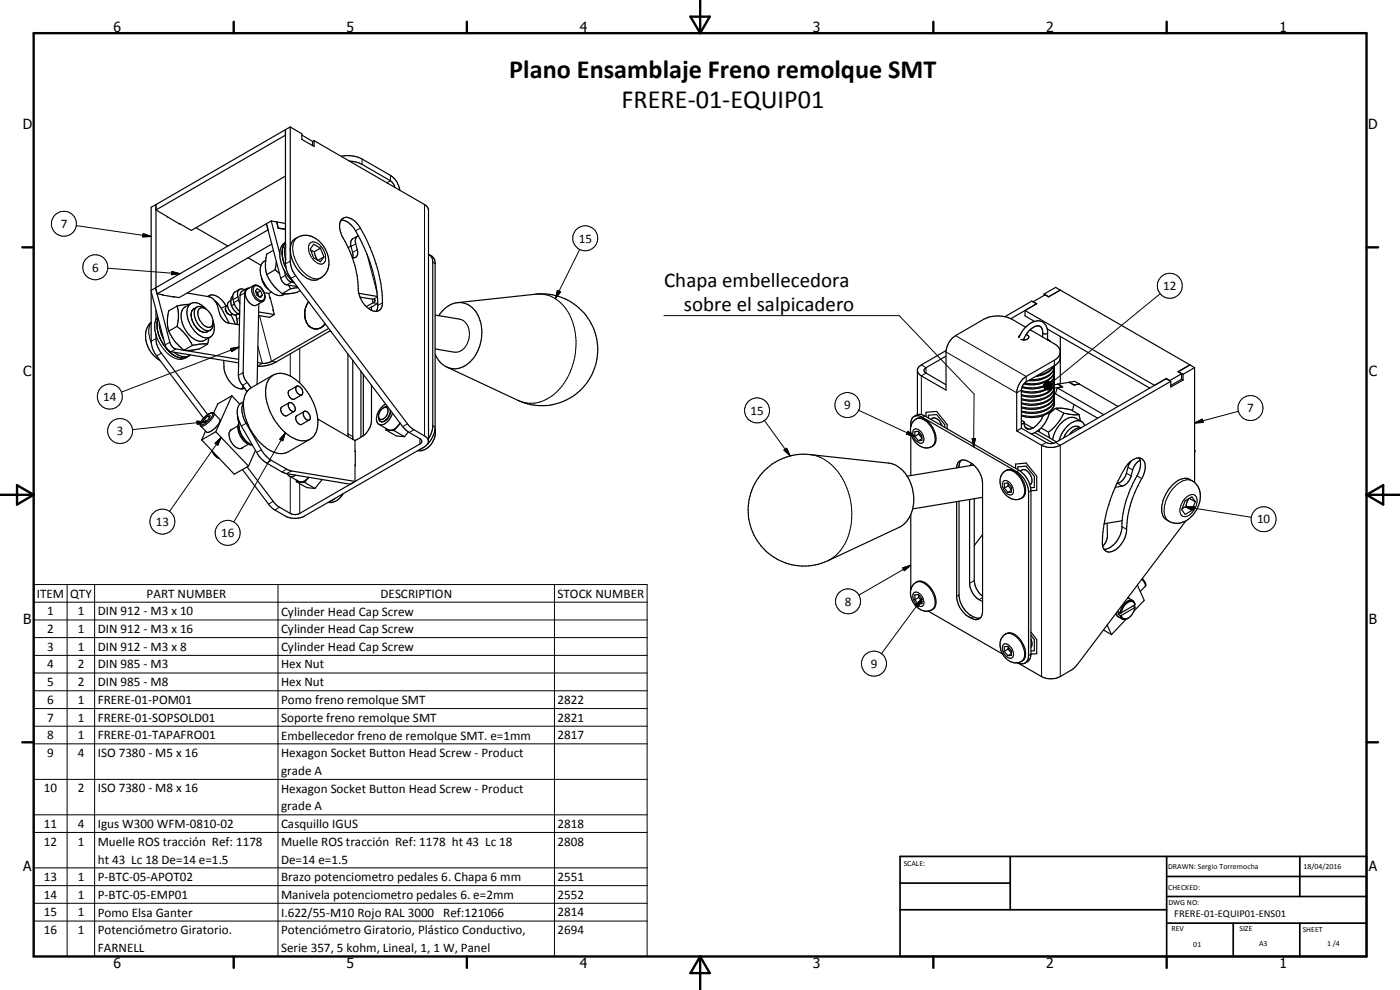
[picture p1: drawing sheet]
<svg xmlns="http://www.w3.org/2000/svg" width="420mm" height="297mm" viewBox="0 0 420 297" stroke-linecap="round" stroke-linejoin="round" font-family="sans-serif">
<g fill="none" stroke="#000" stroke-width=".35">
<path d="M85.7 38.9v34.5M85.7 38.9l-38.9 22.5M87.1 38.1v40.7l.6 2.2 1 1.7 33.9 44.9 .9 .9 3.9 2.3a1.7 1.7 0 0 1 1.2 1.6 1.7 1.7 0 0 1-1.2 1.6l-36.1 20.9a6.2 6.2 0 0 1-5.6 0l-3.5-2.1-1.4-1.2-8-10.7M87.1 38.1l3.5 2v1.7l3.7 2.1v-1.7M87.1 38.1l-1.4 .8M85.7 52.8l-28.3 16.3-3.6-2M85.7 40.6l-38.9 22.4 3.4 2.1M90.6 40.5l3.2 1.9v1.3M94.3 42.2l33.1 19.2 1.1 1.1 .1 69.9M94.3 42.2l-.5 .3M102.4 46.9a9.3 9.3 0 0 1 6.3 .8l8.5 4.9a6.1 6.1 0 0 1 2.8 4.5M104.8 48.3l2.6 .5 1.3 .5 8.5 4.9 .8 .9 .5 1.2"/>
<path d="M46.8 61.4v24.9M46.8 61.4l-1.4 .8v24.9M50.2 65.1l3.7 2M50.2 65v.1M58.8 68.3l9.6 5.5M74.5 77.3l3.8 2.3M79.7 78.1a3.5 3.5 0 0 0-1.4 4.6l1.3 2.9M80 67.1l4.2 16.3a2.86 2.86 0 0 0 1.9 2.1l3.1 .5M80 67.1l.5 1.9-33.4 19.2M80 67.1l-33.3 19.3M81.4 66.3l1.6 .3M81.4 66.3l2.6 9.8"/>
<path d="M81.4 66.3l-1.4 .8M81.6 73.2l-27.8 16.1-1.8-.2M82.1 75.1l-2.1 1.1a12.3 12.3 0 0 0 0 5.8v.4M83 78.4l-.4 2.5M83 66.6l.5 1.9 2.2 .3M83.1 66.6l2.6 .5M83.1 66.6l.4 1.8M83.1 66.6h-.1M83.5 68.4l2.2 .3M83.5 68.4v.1M85.7 77.9a8 8 0 0 0 1.6 5.6l33.6 44.5 1.6 1.5 3.5 2.1a.86 .86 0 0 1 .6 .8 .86 .86 0 0 1-.6 .8l-36.1 20.9a3.1 3.1 0 0 1-2.8 0l-4.2-2.6-8.7-11.4M85.7 72.8a6.6 6.6 0 0 0-.2 7l.3 .5"/>
<path d="M85.7 72.7a4.1 4.1 0 0 0-1.6 4.9 12.6 12.6 0 0 0 4.1 7.1M85.8 73.4a6.3 6.3 0 0 0 0 4.5M87.1 74.6a4.3 4.3 0 0 1 5.4-3.9 8.3 8.3 0 0 1 5.7 10.5 4.2 4.2 0 0 1-6.3 2.1 11.1 11.1 0 0 1-4.8-8.2M93.2 75.1l1.1 .4M94.3 75.5l.3 1.1 .7 1.4M96.2 74.5l-2.1-1.2-1 1.4 1 2.7 2.1 1.1 1-1.4M96.2 74.5l1 2.6M96.2 74.5l-1.9 1M97.2 77.1l-1.7 1M102.4 66a5.2 5.2 0 0 1 4.3 3.3 45.8 45.8 0 0 1 6.6 23.2l-.4 .9M102.8 65.5a3.8 3.8 0 0 1 4.7 2 45.9 45.9 0 0 1 7.2 24.2 2.21 2.21 0 0 1-1.5 1.7 2.21 2.21 0 0 1-2.3-.6 8.7 8.7 0 0 1-3.5-8.1 35.3 35.3 0 0 0-4.9-14.3 4.2 4.2 0 0 1 .3-4.9zM105.3 73.8l-.8 .5"/>
<path d="M107.3 70.9l-1.5 .8a2.02 2.02 0 0 0-.4 2.3l.5 2.5v.8M107.6 70.7a1.66 1.66 0 0 0-.8 2.5l.4 1.7a1.57 1.57 0 0 1-1.3 2.4h-.2M128.6 76.3l.3 .2M128.9 76.5l.7 .8 .3 1.1v49.7l-.5 1.8-.8 1.7M128.9 76.5l1.1 .7 .6 1.5v49.9a8.2 8.2 0 0 1-2.3 4.7M45.4 87.6v14.8a7.2 7.2 0 0 0 1.6 4.4l14.1 18.7M45.4 96.6a6.9 6.9 0 0 0-.2 8.9l1.2 1.5 1.6 1.2M46.7 86.4l-1.4 .8 4.3 16.3a2.74 2.74 0 0 0 1.7 2l20.3 3.4M46.7 86.4l4.3 16.3a2.92 2.92 0 0 0 1.7 2l19 3.1M46.7 86.4l.4 1.8M46.8 95.9l-.4 1.3v1.5l.4 1.6M46.8 93v2.9"/>
<path d="M47.1 88.2l1.7 .2M47.4 95.5a10.6 10.6 0 0 0 6.4 11.8l1.3 .1 1.1-.3M47.8 96.9a11.2 11.2 0 0 0 1.3 5M48.8 88.4l3.4 .6M48.8 88.4v.1M50.6 99.4l1.9 3.1 2.7 2.6M53.2 91.8l-2.6 1.5a11.3 11.3 0 0 0 0 6.1M53.2 91.8a11.3 11.3 0 0 1 0 6.1M53.2 97.9l2.9 3 1.6 2.7M53.2 97.9l-2.6 1.5M56.2 87.9l6.5 1.1a4 4 0 0 1 2.7 3.1l.5 1.8a4.4 4.4 0 0 0 2.7 3l3.3 .4M56.9 91.3l-3.7 .5"/>
<path d="M57.3 91.1l-1.8 1a3.9 3.9 0 0 0-.8 4.8 7.8 7.8 0 0 0 5.3 5.5l1-.1 2.1-1.2M57.3 91.1a3.9 3.9 0 0 1 4.6 1.7M57.3 91.1a4.8 4.8 0 0 0-.4 5.9 6.2 6.2 0 0 0 5.6 4.3l.6-.2M58.8 92.4a2.34 2.34 0 0 1 3.2 .4 5 5 0 0 1 1.8 5.2 1.63 1.63 0 0 1-2.7 .8 5.8 5.8 0 0 1-2.6-5.9zM59.1 92.1l-.9 .5a3.2 3.2 0 0 0-.2 4.2 4 4 0 0 0 4 2.9l1.1-.6M61.7 92.6a1.38 1.38 0 0 0-2.3 .8 4.5 4.5 0 0 0 3.4 4.8l.7-.3 .4-.8M62.3 88.9a3.2 3.2 0 0 1 4.2 1.1l1.4 1.9M63.9 96.3a4.1 4.1 0 0 1-.8 4.8M64.4 90.2a10.5 10.5 0 0 1 3.2 4.5l1.1 2.2M67.6 92.5a1.56 1.56 0 0 0 2.2 1.7M67.6 92.5v.3M67.7 92.8l.8 1.4"/>
<path d="M68.3 91.7l-.5 .2-.2 .6M69.3 90.1a1.94 1.94 0 0 0-.3 3.3 1.72 1.72 0 0 0 2.5 .8M69.3 94.5l1.3 2.8M69.5 91.7l.8 1.4 1.1 1M69.8 88.9a2.15 2.15 0 0 0-.4 2.5l.1 .3M70.3 91.2l-.8 .5M70.8 94.5l.3 1.3 .1 1.6M71.4 94.1l.1 .1M71.5 94.2h.4M71.9 86.8l-1.4 .8a1.94 1.94 0 0 0-.5 2.3 5.5 5.5 0 0 0 2 3.5M72 93.9l-.6 .2M73.6 86.9l-.9-.2a1.38 1.38 0 0 0-1.4 2l.7 2.3"/>
<path d="M74 86.9l2.1-1.2a2.71 2.71 0 0 1 3.2 2.2 1.99 1.99 0 0 1-.4 2.6l-1.9 1.1a2.93 2.93 0 0 1-3.3-2.7v-1.3zM74.1 86.6l-1.6 .9-.5 1.2-.5 23.9a7.3 7.3 0 0 0 2.1 4.2l.5 .8M74.8 86.4a1.29 1.29 0 0 0-1.4 1.5l-.4 23.9a6.6 6.6 0 0 0 2 4.2l.3 .4M76.7 87.5l.6 .3M77.3 87.8l.5 1.2M77.6 93.6l4.7 .8M77.7 91.1l-.5 24.2M78.2 87.2l-1-.6-.5 .7 .5 1.3 1 .7 .5-.7M78.2 87.2l.5 1.4M78.2 87.2l-.9 .6M78.5 83.2a5.3 5.3 0 0 0 2 3.5M78.7 88.6l-.8 .5"/>
<path d="M79.2 84.8l1.3 1.9M79.3 87.8l1.4 .3M80 82.4l1 1.7a14.1 14.1 0 0 0 3.7 4M80.5 86.7a3.9 3.9 0 0 0 5 1.5M80.7 88.1l.4 1.3M81 89.3l1 3.8M81.4 87.6l-.7 .5M82.1 93l.2 1.4M82.3 94.4l-1.4 .8-3.3-.5M82.6 80.9l1.3 1.2M82.6 80.9l-2.6 1.5M85.2 81l.5 1.6a2.8 2.8 0 0 0 2.6 2.2"/>
<path d="M86.6 85.6l.6 1.1M87.2 86.7l-2.5 1.4M89.4 86.3l-2.2 .4M90.1 87.2l-.9 .5-1.5 .3-3 .1M92.6 90.5a5.9 5.9 0 0 0 .4 7.6 3.1 3.1 0 0 0 4.6-.9M98.6 98.6l-17.4 10-1.9 .5-2-.3M98.8 99.4l.6 .1M99.1 99.2l-16.6 9.6-2.7 .9-2.5 .2M107.7 88l5.5 .9M108 89.2l4 .6a.45 .45 0 0 1 .6 .4 .45 .45 0 0 1-.4 .5l-2.3 1.3M111.5 92.1v1M113.4 91l-2.8 1.6"/>
<path d="M130.6 94.5l7.4 1.3M131.6 94.7a7.1 7.1 0 0 1 8-3.6 8.3 8.3 0 0 1 5 7.9 11.8 11.8 0 0 1-5.6 11.1 6.1 6.1 0 0 1-8.4-3.8M137.3 90.8l23.5-2.5a16.8 16.8 0 0 1 18.3 19.4 16.8 16.8 0 0 1-23.6 12.4l-21.4-10M301.6 95l8.1-4.7 1.4 .9-7.8 4.4M307.6 93.2l38.9 22.4 3.5-2M307.6 93.2v1.6l2.9 1.6M307.8 98.2l-4.1-2.4a9.6 9.6 0 0 0-8.5 0l-8.4 4.9a6.6 6.6 0 0 0-2.9 4.5M309.1 99a2.53 2.53 0 0 1 3.3-.9l.4 .8 .1 2.2M309.1 99l-1.2 1.5-.8 1.5M309.1 98.9l7.3 4.3a2.58 2.58 0 0 1 1.8 2.4 2.58 2.58 0 0 1-1.8 2.5l-8.4 4.8a6.6 6.6 0 0 0-2.9 4.6v11.8M310.1 90.5v.1M310.1 90.5l1 .6-3.5 2.1"/>
<path d="M313.3 88.2l3.5-2 40.3 23.3M313.3 88.2l1.4 .8 3.5-2-3.5 2.1-1.1-.6-3.5 2M313.3 88.2v.4M314.3 98.7l30.8 17.8M46.8 100.3l.1 2.2a7.3 7.3 0 0 0 1.5 3.5l13.9 18.4M52.2 105.7a4.2 4.2 0 0 0 4.6 1M55.2 105.1h.2M56.2 107.1l-.7 .4M56.9 106.7l-.7 .4M57.2 106.5l-.4 .2M57.7 103.6l-2.5 1.5M62.3 103.3l-1.6-.1-3 .4"/>
<path d="M62.3 103.3l-2.5 1.4-4.1 .5M62.6 101.4l-.3 1.9M67.1 108.1l.1 1.8a7.4 7.4 0 0 0 4.9 6.8l1.3-.2M69.6 118.7l-4.2 2.5-1.3 2.8M69.6 118.7l-4.8 10.8M69.6 118.7l2.4 2.5M73 115.8l-.4 .9M75.3 116.4a6.7 6.7 0 0 0-2 7.3 17.1 17.1 0 0 0 8.6 11.9 5.1 5.1 0 0 0 4.5 0l6.7-3.9M81 113.4a4.8 4.8 0 0 1 6.3-.5 17 17 0 0 1 8 15.2 4.4 4.4 0 0 1-6.6 3.7 16.9 16.9 0 0 1-9-14.7 6.4 6.4 0 0 1 1.3-3.7zM82 112.5l-6.7 3.9M89.1 115.9a1.79 1.79 0 0 1 1.5 2.6M89.1 115.9a1.76 1.76 0 0 0 1.5 2.6"/>
<path d="M89.1 115.9l-2.3 1.3a1.67 1.67 0 0 0 1.5 2.6l2.3-1.3M104.4 106.2l.2 24.9M105.9 108.1v23.8M108.3 111.4v19.8M109 112.3v18.4M111.5 115.6v10.5a6.3 6.3 0 0 1-2.8 4.9l-2.3 1.1M130.6 104.7l5.7 1M283.9 105.2l-7.4 4.3-1 .9-.2 .6v13.5M283.9 106.8l-6 3.5a.84 .84 0 0 0-.6 .8 .84 .84 0 0 0 .6 .8l6 3.5M283.9 105.2v11.9l-7.7-4.5-.7-.8-.2-.5M306.1 100.6l-.3 .7a7.6 7.6 0 0 1 5.6-5 2.95 2.95 0 0 1 3 3.1v2.5M306.4 101.8l1.4 .1"/>
<path d="M307.2 101.9h.6M308 100.4a.72 .72 0 0 1 .7 .5 .72 .72 0 0 1-.4 .9l-.5 .1M314.4 101.9h.1M314.4 101.9h-.1M314.4 101.8l.9 .7M316.2 109.9a6.7 6.7 0 0 1-5.4 3M316.4 115.4l1-.1 1.4 .8-2.4 .4M316.4 111.7a6.2 6.2 0 0 1-5.8 3.7l-3.3-.2M316.4 112.9a6.2 6.2 0 0 1-6.3 3.8l-3.4-.5M316.4 110.5v1.2M316.4 111.7v1.2M316.4 112.9a4.5 4.5 0 0 1-4.2 4.7 9.8 9.8 0 0 1-4.4 .1l-1.3-.3"/>
<path d="M316.4 114.1v1.3M316.4 115.4a3.9 3.9 0 0 1-2.3 3.9 10.4 10.4 0 0 1-7.6 .6M316.4 116.6a4.5 4.5 0 0 1-4.2 4.7l-3.1 .3-2.6-.5M316.4 117.8a4.4 4.4 0 0 1-3.8 4.6l-.4 .1a9 9 0 0 1-4.8 .1l-.9-.3M316.4 119a3.9 3.9 0 0 1-2.3 4 10.4 10.4 0 0 1-6.3 .9l-1.3-.3M316.4 110.5a6.3 6.3 0 0 1-5.9 3.7h-1.8M316.4 115.4l-.3 .7a4.2 4.2 0 0 1-2 2 9.9 9.9 0 0 1-7.6 .6M316.4 109.7l-8.4 4.9a3.2 3.2 0 0 0-1.5 2.5v11.4M316.4 109.7v.8M317.3 116.3l-.5 1.9 12.6 7.3M317.3 116.3l13.9 8.1M317.5 115.2l1.4 .9-1.6 .2"/>
<path d="M317.5 115.2v.1M318.2 100.9v14.2M318.2 107.2a3.1 3.1 0 0 1-1.8 2.5M320.9 114.7l1.4 .8 1.6-.3-1.6 .3-1.5-.8-3.3 .5M320.9 114.7l1.6-.3 13 7.6M320.9 114.7h.1M350 113.6l1.1 .6M350 113.6v.1M351.1 114.2v.1M351.4 114.4l-1.4-.8-33.8 19.4-2-.1-7.7-4.4M351.4 114.4l-33.2 19.2a6.4 6.4 0 0 1-5.6 0l-7.5-4.3M353.6 111.5l1.4 .8"/>
<path d="M354.6 113.8l.4 .2M354.6 113.8l-3.2 1.9M354.6 112.1v1.7M354.6 112.1l-3.5 2.1M355 112.3v1.7M355 114l-3.6 2.1v-1.7M357.1 109.5l-3.5 2 1 .6M357.1 109.5l1.4 .8M358.5 110.3v34.5M358.5 110.3l-3.5 2M60.5 132l9.8 10.3 4.3-2.4M60.9 125.6l1.9-1.5a1.25 1.25 0 0 1 1.4-.1l1.8 2a5.2 5.2 0 0 1-3.9 3.7l-1.9-1.9a1.86 1.86 0 0 1 .7-2.2z"/>
<path d="M61.3 125.8l.6 .6M61.7 129.3l-1.2 2.7M62.4 124.8h.7l-.4 .8-1.1 1-.7 .1 .4-.9M62.4 124.8l-1.1 1M62.4 124.8l.5 .5M63.6 135.3l1.7 2M63.8 135.6a3.9 3.9 0 0 0 2.1 2M64.8 129.5l-4.3 2.5M64.8 129.5l9.8 10.4M65.4 137.3l.1 .2M69.2 129.1a4.1 4.1 0 0 0 2.6 5.5l1-.3M69.6 128.8l-.4 .3"/>
<path d="M71.3 124.8l.4 2M71.4 127.8l-2.2 1.3M71.7 127.7a7.4 7.4 0 0 0 3 5.3M71.7 126.8a6.5 6.5 0 0 0 3 6.3M71.7 126.9a5.3 5.3 0 0 0 3.8 6.6M71.8 126.5l-.1 .3M73.1 120.8a6.7 6.7 0 0 0 .8 6.2l5.5 9.4 2 1.7 5 2.9 1 .3 19.1 3.1M73.1 120.5a3.5 3.5 0 0 0-1.7 4.6l1 2.7 5.6 9.4 1.6 1.5 5 2.9 1.4 .5 19.1 3.2 1.4-.9M74.6 133.3l-2.2 1.2M74.7 133l1.1 .6M76.7 135.2l-2.1 4.7M86.8 120.8h.1a1.77 1.77 0 0 1 1.4 2.6"/>
<path d="M86.8 120.8a1.77 1.77 0 0 0 1.4 2.7l.1-.1M86.8 120.8l-2.3 1.3a1.75 1.75 0 0 0 1.6 2.7l2.2-1.4M91.3 123.4a1.7 1.7 0 0 1 1.5 2.6M91.3 123.4a1.71 1.71 0 0 0 1.5 2.6M91.3 123.4l-2.2 1.4a1.71 1.71 0 0 0 1.4 2.5l2.3-1.3M95.4 125.7l11.1 6.5 .1 3.3M106.5 135.4l.1 4.2M106.5 139.6h.1M106.6 139.6l-.1 4.8M113.6 125.1a.85 .85 0 0 0 1.4 .6 2.39 2.39 0 0 0 1.1-3.4 1.76 1.76 0 0 0-2 1.1 2.24 2.24 0 0 0 0 3M113.7 127.3l3.3 1.8M114.1 126.4l.3 .1"/>
<path d="M115.8 121.3a4.5 4.5 0 0 0-2.4 5.8 2.23 2.23 0 0 0 3.1-.9l1.3-2.3M115.8 129l3.1 1.8 2.5 .2M115.8 128.5v.5M115.8 129l1.2 .1M116.4 122l-1.4 .4M117 129.1l1.3 .1M117 124a3.5 3.5 0 0 1-2.5 2.5M117.1 123.1l.1 .7M117.1 123.7a2.89 2.89 0 0 1-2.8 2.8l-.2-.1M117.3 123.1l-.1 .3M118.3 129.2l3.1 1.8M119.5 127.7a3.3 3.3 0 0 1-2.5 1.4"/>
<path d="M119.5 127.7l-1.2 1.5M120 126.9l-.5 .8M120.1 127l-.6 .7M122.5 129.6l-1.1 1.4M130.5 128.8v2.3l-.8 1.8-.9 1.1a4.2 4.2 0 0 1-3.4 1.3M273.3 128.1a2.65 2.65 0 0 1 1.5-3.3h.9l.8 .2 28.6 16.5a7.9 7.9 0 0 1 3.6 6.2v48.9a2.15 2.15 0 0 1-.9 2.2 2.15 2.15 0 0 1-2.4 .1l7.2 4.1a6.2 6.2 0 0 0 5.6 0l3.6-2.1 1.5-1.5 32.6-43.1M273.3 129.8v12.9M274.1 126.4a2.8 2.8 0 0 1 4.6 .3 5.9 5.9 0 0 1 1.7 6.7 3.8 3.8 0 0 1-5.9-1.1 4.6 4.6 0 0 1-.4-5.9zM274.4 125a2.63 2.63 0 0 1 3.2-.2l28.2 16.3a7.6 7.6 0 0 1 3.3 4.3M274.6 130.9v-1.4l1-.1 1.1 1.3v1.4l-1.1 .1M274.6 130.9l1 1.3M275.7 130.3l1 1.2"/>
<path d="M275.7 130.3l-1.1 .6M275.7 129.6v.7M276.7 131.6l-1.1 .6M277.9 125v-1.3l3.2-.3 3.2 4v1.3M278.6 125.4v-.8l2.5-.2 2.4 3v.9M279.3 125.8a2.11 2.11 0 0 1 3.1 1.3l.3 .7M288.5 138.1a6 6 0 0 1 5.2 3.2l.9 1.9 .3 1.8v38.4l-.2 1.1-.5 .9M288.5 138.1l-.5 .8-.2 1.4M288.5 138.1a2.12 2.12 0 0 0-1.4 2.3M291.6 139.1l-.4 .6M292.2 139.5l-20 3.4M306.5 128.5l-1.4 .8"/>
<path d="M306.5 126.3l.6 .1 .3 .3M307.4 127l2.5 1.4M307.4 126.7l-.2 .3-.7 .2M307.4 126.7l.3 1.5M307.7 128.1l1.1 .7M310.5 129.8l5.6 3.2M311.4 129.3l5.7 3.3M312 128.8l-.1 .8M312.5 128.4l2.2 1.3M313.1 124.6l-.7 1.5-1.3 1.5a2.78 2.78 0 0 1-3.1 1l-.3-.4M314.7 129.7l.2 1.7M315 123.6a8.7 8.7 0 0 1-5.5 6.6"/>
<path d="M316.4 120.3a4.5 4.5 0 0 1-4.2 4.7l-1.4 .2a9.3 9.3 0 0 1-4.3-.4M316.8 122.6l-2 1.6M316.8 122.6l1.8-.1 2.7 .4 2.5 1.5M316.8 122.6l2.4 1.4M319.2 124l3 .5 1.6-.1M319.2 124l-1.6 2.7-1.1 1.4-1.8 1.6M322.3 121.4l-.5 1.8M323.8 124.4l.4 1.8M324.3 128.4a3.6 3.6 0 0 0-3.3 1.9M324.3 128.4a2.73 2.73 0 0 0-3.9 1l-1.2 2M324.6 126.5l-1.7-1a3.5 3.5 0 0 0-4.1 1.2 9 9 0 0 0-2.9 5.2M325.6 127.7a2.42 2.42 0 0 0-3.9-.9 9.1 9.1 0 0 0-3.9 5.4"/>
<path d="M338.4 139.3a3.5 3.5 0 0 1 4.4-1.5 3.3 3.3 0 0 1 .7 3.8l-.4 1a35.2 35.2 0 0 0-5.2 17.7 6.7 6.7 0 0 1-5.1 5.4 2.31 2.31 0 0 1-2-2.7 46.1 46.1 0 0 1 7.6-23.7zM339.5 138.3l-.8 1.2-.6 2.5a4.2 4.2 0 0 1-2.9 3.1M341.8 137.4l.4 .7M342.2 138.1a4.6 4.6 0 0 0-2.3 2.9l-.4 1.8a4.2 4.2 0 0 1-2.7 3l-2.1 .4M342.2 138.1a7.1 7.1 0 0 1-1.5 5.7 32.9 32.9 0 0 0-4.2 15.6 6.5 6.5 0 0 1-5.2 5.4M358.5 135.3h.1M358.5 135.2l.1 .1M358.6 135.3l-.1 .5M86.3 142.2a1.5 1.5 0 0 0 2.4 .4M86.8 142.8l3.4 1.9M88.9 144.5l3.2 1.8 2.4 .3M88.9 144.1v.4"/>
<path d="M88.9 144.5l1.3 .2M90.2 144.7a3.4 3.4 0 0 0 2.5-1.5l-1.3 1.5M90.2 144.7h1.2M91.4 144.7l3.1 1.9M96.7 143.9l-2.2 2.7M102.9 148.2a4.6 4.6 0 0 1-4.4 2.5M229.4 141.2a16.8 16.8 0 0 1 13.7-4.8l23.5 2.5a9.1 9.1 0 0 1 7.1 7.2 10.5 10.5 0 0 1-3.4 11.9l-21.9 10.3a16.8 16.8 0 0 1-20.9-5.6 16.8 16.8 0 0 1 1.9-21.5zM273.3 154.4v22.5M287.1 150.5v28.8a7.6 7.6 0 0 0 6 6.6l1.1-.5M287.8 150.4v28.5a7.2 7.2 0 0 0 6.1 6.6l.3-.1M291 149.9v25.1a6.2 6.2 0 0 0 3.9 5.5M292.4 149.6v24.6a6.2 6.2 0 0 0 2.5 4.7"/>
<path d="M294.9 149.2l-21 3.5M301 141.9a2.66 2.66 0 0 1 4.2 0 7.8 7.8 0 0 1 2.5 4.3 3 3 0 0 1-1.4 3.4 3 3 0 0 1-3.6-.5 5.3 5.3 0 0 1-1.7-7.2zM301.4 146.4v-1.4l1.1-.1 1.1 1.3v1.5h-1.1M301.4 146.4l1.1 1.3M302.5 145.8l1.1 1.2M302.5 145.8l-1.1 .6M302.6 145.1l-.1 .7M303.6 147.2l-1.1 .5M304.8 140.5v-1.3l3.2-.3 3.1 4v4.2l-1.7 .2M305.5 140.9v-.8l2.5-.2 2.4 3.1v3.3h-1.1M306.1 141.4a2.09 2.09 0 0 1 3.2 1.2 1.89 1.89 0 0 1-.2 2.8M309.1 145.4l.3 1.8v49.1"/>
<path d="M332.3 157v3.7a4.7 4.7 0 0 1-1.4 3.3M336.8 156.3l-5.4 .8M351.6 145.8a4.9 4.9 0 0 1 5.5-2 5.7 5.7 0 0 1 2.6 7.8 7.4 7.4 0 0 1-6.7 5.4 4.9 4.9 0 0 1-4.1-2.6 9.7 9.7 0 0 1 2.7-8.6zM355.9 152.1l1.8 1.1M355.9 152.1l-1.1 .4M356.8 149.6l-.6 1.1-.3 1.4M356.9 149.5l1.8 1M358.7 150.5l-1-1.4-2 1.1-1 2.7 1 1.4 2-1.1M358.7 150.5l-1 2.7M274.1 175.4a2.78 2.78 0 0 1 4.6 .3 5.9 5.9 0 0 1 1.7 6.7 4.1 4.1 0 0 1-6.5-2 4.6 4.6 0 0 1 .2-5zM274.6 179.9v-1.4l1-.1 1.1 1.3v1.4l-1.1 .1M274.6 179.9l1 1.3"/>
<path d="M275.7 179.3l1 1.2M275.7 179.3l-1.1 .6M275.7 178.6v.7M294.9 160.4l-2.5 3.3M338.4 179.4l.5 .2M338.5 179.4l1.5 .8M341.3 175.5l2.1 4.6-3.1 3.2M342.8 173.6l.9 1.2 .2 .8-1.7 1.9M276.7 180.6l-1.1 .6M278.5 183.3l22.4 13M301.3 190.5a2.78 2.78 0 0 1 4.2 .7 5.8 5.8 0 0 1 1.8 6.7 3.8 3.8 0 0 1-5.8-.8 4.9 4.9 0 0 1-.2-6.6zM301.4 195.4v-1.4l1.1-.1 1.1 1.3v1.4l-1.1 .1"/>
<path d="M301.4 195.4l1.1 1.3M302.5 194.8l1.1 1.2M302.5 194.8l-1.1 .6M302.6 194.1l-.1 .7M303.6 196.1l-1.1 .6M309.4 190.6l1 1.3v3.3l-1 .1M309.4 189.7l1.7 2.2v4.2l-1.7 .2M309.4 191.8l.3 .9v.9l-.3 .6M309.4 196.3l-.2 1.1-.4 .8-1.2 .7M331.2 189l2.4 1.4M332.3 187.5l1.3 2.9M334.9 184l.5 .9"/>
<path d="M335.4 184.9l.3 .2M335.4 184.9l1.4 .8M335.6 184.4l.6 .3M336.2 183.9h.3M336.2 183.9l-.6-.3v.8M336.2 184.7h.3M336.2 184.7a1.38 1.38 0 0 0 .9 1.2 1.38 1.38 0 0 0 1.5-.4M336.5 183.9l-.9 .5M336.5 184.7l.5 .8 1 .2M338 185.7l-4.4 4.7M338.6 185.5l-.6 .2M340.1 181.8l.5 .5"/>
<path d="M340.6 181.5a1.37 1.37 0 0 0-.8-1.4 1.37 1.37 0 0 0-1.6 .4 5.1 5.1 0 0 0-2 3.4M340.6 181.5l-4.1 2.4M340.6 182.3l-4.1 2.4M340.6 182.3a4.7 4.7 0 0 1-2 3.2M340.6 181.5a1.41 1.41 0 0 0-1.2-1.1 1.41 1.41 0 0 0-1.4 .7l-1 1.3-.5 1.5"/>
</g>
<g fill="none" stroke="#000" stroke-width=".3">
<path d="M108.7 47.7v1.6M117.2 52.6v1.6l-1.1 .7M22.9 67.7l22.5 3.3M43 70.1l2.4 .9-2.6 .1zM85.7 73.4v4.5M87.1 78.4l-1.4 .8M89.3 71.2a4.2 4.2 0 0 0-1.3 4.6 9.7 9.7 0 0 0 6.8 7.9l1.5-.3M93 73.1a2.16 2.16 0 0 1 3.1 .6 4.3 4.3 0 0 1 1.2 5.2 1.69 1.69 0 0 1-2.3-.1 4.8 4.8 0 0 1-2-5.7zM102.4 66h.1M106.8 73.2l-1.4 .8M107.2 74.9l-1.4 .8M108.2 68.5l-1.5 .8"/>
<path d="M110.1 76.2l3 11.6M127.4 61.4v69.4M129.9 78.7l.7 .4M174 74.8l-7.3 14.8M32.3 80.5l21.7 1.6M45.4 96.8a6.6 6.6 0 0 0 0 6.1M47.3 95l-.5 .9M51.6 81.4l2.4 .7-2.5 .3zM58.2 92.6a3.2 3.2 0 0 0-.2 4.2 3.7 3.7 0 0 0 4.2 2.8M67.8 91.7l-1.4 .8M71.4 89.1l-1.4 .8M71.6 90l-1.4 .8"/>
<path d="M71.9 95.3l-.8 .5M73.4 87.9l-1.4 .8M76.1 85.7a2.8 2.8 0 0 0 .4 3.8 2.2 2.2 0 0 0 2.4 1M76.3 85.9a1.9 1.9 0 0 1 2.5 1.1l.5 1a1.43 1.43 0 0 1-1.1 2.2 3.5 3.5 0 0 1-2.1-4.1zM77.9 94.7l3.6 13.7 1.3 .2M85.7 82.6l-1.5 .8M87.4 84.7l-1.3 .8M88.7 82.7l-1.4 .8M111.7 89.7l.3 1.1 1.3 .3M113.3 89.1l-1.3 .7M114.8 90.8l-1.4 .9M138 95.8a4.8 4.8 0 0 1 2.6 6.3 4.4 4.4 0 0 1-4.3 3.6"/>
<path d="M160.8 88.3a10.6 10.6 0 0 1 10.7 7.5 20.6 20.6 0 0 1-5.9 23.1 9.7 9.7 0 0 1-10.1 1.2M167.3 87.2l.9 .4-1.5 2zM199.3 94.7h70.6l22.4 23.5-.1 15.9M312.9 99.8l.2 .3 .6 .1 .7-.4M348.2 88.1l-32.7 26.8M46.8 100.3a11.2 11.2 0 0 0 6.4 7.4l1.2 .1 1.1-.3M46.8 101.6l-1.4 .8M48.4 106l-1.4 .8M51 102.7l-1.4 .8M52.7 104.7l-1.4 .8M69.2 104.6l2.5-.5-2.2 1.4zM71.7 104.1l-35.2 13.5"/>
<path d="M73 111.8l-1.5 .8M74.2 114.8l-1.4 .8M77.4 104l1.3 5-1.4 .9M87.1 106.2v6.6M89.9 104.5v10.4M276.5 109.5l1.4 .8v1.6l-1.4 .9v11.6M283.9 105.6l21.2 12.3 1.4-.8M286.8 100.7l21.2 12.2v1.7M313.3 115.5l.2 1zM313.3 115.8l.2 .7zM313.3 116l.2 .5zM313.3 115.2l.2 1.3z"/>
<path d="M313.4 116.3l.1 .2zM313.5 115l.1-.2-.1 1.7zM313.5 115v1.5zM313.5 116.5l.5 .3zM313.5 116.5l.7 .5zM313.5 116.5l1 .5zM313.5 116.5l1.2 .5zM313.5 116.5l1.5 .4zM313.5 116.5l1.7 .2-.2 .2zM313.5 116.5h1.9l-.2 .2zM313.5 116.5l2.1-.2-.2 .2zM313.5 116.5l2.2-.4-.1 .2z"/>
<path d="M313.5 116.5l2.3-.7-.1 .3zM313.5 116.5l2.3-.9v.2zM313.5 116.5l2.2-1.2 .1 .3zM313.5 116.5l2-1.4 .2 .2zM313.5 116.5l1.9-1.6 .1 .2zM313.5 116.4h2.1M313.6 114.8l.3-.2-.4 1.9zM313.9 114.6h.2l-.6 1.9zM314.1 114.6l.3-.1-.9 2zM314.4 114.5h.3l-1.2 2zM314.7 114.5l.2 .1-1.4 1.9zM314.9 114.6l.3 .1-1.7 1.8z"/>
<path d="M315.2 114.7l.2 .2-1.9 1.6zM316.1 109.9l-1.4 1.5-1.6 .7-1.5 .4M316.4 108.1v1.6M316.4 109.9a4.9 4.9 0 0 1-4.5 3.8l-2.8 .2M316.4 111.1a5 5 0 0 1-4.6 3.8l-2 .2-2.3-.2M316.4 112.3a3.9 3.9 0 0 1-3.1 3.4l-3.3 .7-3.2-.4M316.4 113.5a3.9 3.9 0 0 1-2.9 3.4 10.8 10.8 0 0 1-6.2 .4l-.8-.2M316.4 114.8a4.7 4.7 0 0 1-4.5 3.8 11.5 11.5 0 0 1-5.4-.2M316.4 116a4.9 4.9 0 0 1-4.5 3.8l-2.5 .3-2.9-.5M316.4 117.2a4.9 4.9 0 0 1-4.5 3.8 10.7 10.7 0 0 1-4.6 0l-.8-.2M316.4 118.4a5.1 5.1 0 0 1-4.9 3.9l-2.6 .2-2.4-.5M316.4 119.7a4.9 4.9 0 0 1-4.5 3.8 11.6 11.6 0 0 1-5.4-.2"/>
<path d="M59.1 126.4l2.5 .2-2.4 .7zM61.6 126.6l-21.8 2.3M61.8 124.8l.6-.4a.85 .85 0 0 1 1.5-.1 5.6 5.6 0 0 1-3.4 3.2l-.3-.1a1.86 1.86 0 0 1 .8-1.8zM64.2 124l.1 .2a5.6 5.6 0 0 1-4 3.7l-.1-.1M64.5 133l1.9-1.8-1 2.4zM66.4 131.2l-15.5 22.3M71.3 125h.1M73.9 127l-1.5 .8M78.4 135l-1.4 .8M81.4 138.1l-1.4 .8M85.7 129.8l-.8 2.4-.9-.4zM85.7 129.8l-15.5 26.8"/>
<path d="M104.4 130.2l1.5 .8M122.3 127.2l-1.4 .8M124.2 128.9l-1.4 .9M126 131.6v1.6M127.4 134l-1.6 1M129.9 127.7l.7 .4M229.4 126.2l7.7 10.6M235.3 135l.8-.5 1 2.3zM243.1 136.4a14.4 14.4 0 0 1 11.1 10 19.1 19.1 0 0 1-2.7 19.6l-1.8 1.5-1.3 .8M257.7 123.1l16.9 7.8M272.5 129.4l2.1 1.5-2.5-.6zM274.1 129.1a1.44 1.44 0 0 1 2.3 .4 2.47 2.47 0 0 1 .4 3.4 2.8 2.8 0 0 1-2.8-3.3z"/>
<path d="M274.9 125.7a3.1 3.1 0 0 1 3.5 1.1 6.4 6.4 0 0 1 1.9 6.5l-.6 .7M277.6 124.8l-.8 .4M291.7 131.6h1l-.5 2.5zM314 132.8l-1.4 .8v69.4M316.4 120.9a4.6 4.6 0 0 1-4 3.7 10.9 10.9 0 0 1-5.9-.1M316.8 132.8l1.4 .8v69.4M341.7 137.4l.2 .1M358.5 126.9l2.3-1.1 .3 .9zM371.7 123.4l-13.2 3.5M82 150.4l-1.4 .9M83.9 152.2l-1.4 .8M86 140.8l-1.4 .8"/>
<path d="M87.1 143v11.1M87.4 141.3l-1.4 .8M89.9 145.1v9M100.5 149.6l-1.5 .9M287.8 140.1l-.4 .2M301 144.6a1.63 1.63 0 0 1 2.5 .7 2.34 2.34 0 0 1 .2 3.1 1.93 1.93 0 0 1-2.4-1.4l-.2-.3a2.32 2.32 0 0 1-.1-2.1zM301.8 141.3a3.6 3.6 0 0 1 4.1 1.8 5.6 5.6 0 0 1 1.1 6l-.5 .4M305.8 141.1l-.7 .4M309.4 147.2l-.7 .5M335.4 145l1.4 .8M336.7 158l1.4 .8M338.1 142l1.4 .8"/>
<path d="M338.5 140.2l1.4 .8M341.2 142.8l1.4 .8M355.5 149.6a2.43 2.43 0 0 1 3.3-.8 4.8 4.8 0 0 1-2.8 6.2 1.59 1.59 0 0 1-1.9-2.1l.5-1.7zM355.9 152.1l2.5-.1-.1 1zM355.9 152.1l19.6 3.1M357.8 144.3a4.8 4.8 0 0 0-5.5 2 9.7 9.7 0 0 0-2.7 8.6l.4 .7 .8 .8M10.1 175.4h184.1v111.6h-184.1zM20.1 175.4v111.6M28.4 175.4v111.6M83.4 175.4v111.6M166.4 175.4v111.6M270.9 170.4l2.4-.8-1.9 1.6z"/>
<path d="M273.3 169.6l-15.5 9M274.1 178.1a1.36 1.36 0 0 1 2.3 .4 2.68 2.68 0 0 1 .6 3.2l-.2 .2a2.42 2.42 0 0 1-2.7-2.1l-.2-.9zM274.9 174.8a2.92 2.92 0 0 1 3.5 1 6.4 6.4 0 0 1 1.9 6.5l-.6 .7M276.7 179.7l-12.2 16.4M287.8 178.5l-.7 .4M292.4 174.2l-1.4 .8M294.9 179.3l-1.1 .6M342.7 173.8l.2 .2a2.27 2.27 0 0 1 .8 1.9M10.1 180.7h184.1M10.1 186h184.1M10.1 191.3h184.1M10.1 196.6h184.1"/>
<path d="M274.8 181.4l1.9-1.7-1.1 2.3zM291.4 184.6l-.8 .4M292 185l-.6 .4M301 193.6a1.58 1.58 0 0 1 2.5 .7 2.61 2.61 0 0 1 .2 3.1 2.74 2.74 0 0 1-2.9-2.7zM301.8 190.2a3.6 3.6 0 0 1 4.1 1.9 5.6 5.6 0 0 1 1.1 5.9l-.5 .5M309.4 196.3l-.7 .3M10.1 201.9h184.1M10.1 207.3h184.1M10.1 212.6h184.1M10.1 217.9h184.1M10.1 223.2h184.1M10.1 233.8h184.1"/>
<path d="M10.1 244.5h184.1M10.1 249.8h184.1M10.1 260.4h184.1M10.1 265.7h184.1M10.1 271h184.1M10.1 276.4h184.1"/>
<circle cx="19.2" cy="67.1" r="3.7"/>
<circle cx="175.6" cy="71.5" r="3.8"/>
<circle cx="28.6" cy="80.2" r="3.8"/>
<circle cx="351.1" cy="85.8" r="3.7"/>
<circle cx="32.9" cy="119" r="3.8"/>
<circle cx="36" cy="129.3" r="3.8"/>
<circle cx="227.2" cy="123.1" r="3.7"/>
<circle cx="254.3" cy="121.5" r="3.7"/>
<circle cx="375.3" cy="122.4" r="3.7"/>
<circle cx="48.7" cy="156.5" r="3.7"/>
<circle cx="68.3" cy="159.9" r="3.7"/>
<circle cx="379.2" cy="155.8" r="3.8"/>
<circle cx="254.5" cy="180.4" r="3.7"/>
<circle cx="262.3" cy="199.1" r="3.8"/>
</g>
<circle cx="314.4" cy="101.8" r=".18" fill="#000"/>
<g fill="none" stroke="#000" stroke-width=".71">
<path d="M10.1 9.9h400v277.1h-400zM70.1 6.5v3.4M140.1 6.5v3.4M207.2 5h5.8l-2.9 4.9zM210.1 0v9.9M280.1 6.5v3.4M350.1 6.5v3.4M6.7 74.2h3.4M410.1 74.2h3.5M.1 148.5h10M5.1 145.6l5 2.9-5 2.9zM410.1 148.5h10"/>
<path d="M410.1 148.5l5-2.9v5.8zM6.7 222.7h3.4M410.1 222.7h3.5M70.1 287v3.4M140.1 287v3.4M210.1 287v10M210.1 287l2.9 5h-5.8zM280.1 287v3.4M350.1 287v3.4"/>
</g>
<path d="M270.1 257h140v30h-140zM303.2 257v16M350.1 257v30M390.1 257v12M270.1 265h33.1M270.1 273h80M350.1 277h60M350.1 269h60M350.1 263h60M370.1 277v10M390.1 277v10" fill="none" stroke="#000" stroke-width=".51"/>
<g fill="#000">
<path d="M43 70.1l2.4 .9-2.6 .1zM51.6 81.4l2.4 .7-2.5 .3zM167.3 87.2l.9 .4-1.5 2zM69.2 104.6l2.5-.5-2.2 1.4zM313.5 116.5l.5 .3zM313.5 116.5l.7 .5zM313.5 116.5l1 .5zM313.5 116.5l1.2 .5zM313.5 116.5l1.5 .4zM313.5 116.5l1.7 .2-.2 .2zM313.5 116.5h1.9l-.2 .2zM313.5 116.5l2.3-.7-.1 .3z"/>
<path d="M313.5 116.5l2.3-.9v.2zM313.5 116.5l2.2-1.2 .1 .3zM313.5 116.5l2-1.4 .2 .2zM313.5 116.5l1.9-1.6 .1 .2zM315.2 114.7l.2 .2-1.9 1.6zM314.9 114.6l.3 .1-1.7 1.8zM314.7 114.5l.2 .1-1.4 1.9zM314.4 114.5h.3l-1.2 2zM314.1 114.6l.3-.1-.9 2zM313.9 114.6h.2l-.6 1.9zM313.6 114.8l.3-.2-.4 1.9zM313.5 115l.1-.2-.1 1.7z"/>
<path d="M313.5 115v1.5zM313.3 115.2l.2 1.3zM313.3 115.5l.2 1zM313.3 115.8l.2 .7zM313.3 116l.2 .5zM313.4 116.3l.1 .2zM59.1 126.4l2.5 .2-2.4 .7zM64.5 133l1.9-1.8-1 2.4zM85.7 129.8l-.8 2.4-.9-.4zM235.3 135l.8-.5 1 2.3zM272.5 129.4l2.1 1.5-2.5-.6zM291.7 131.6h1l-.5 2.5z"/>
<path d="M358.5 126.9l2.3-1.1 .3 .9zM355.9 152.1l2.5-.1-.1 1zM270.9 170.4l2.4-.8-1.9 1.6zM274.8 181.4l1.9-1.7-1.1 2.3z"/>
</g>
<path d="M313.5 116.3h2.2" fill="none" stroke="#000" stroke-width=".42"/>
<g font-size="7.9">
<text x="152.9" y="23.4">Plano Ensamblaje Freno remolque SMT</text>
<text x="186.6" y="32.4">FRERE-01-EQUIP01</text>
</g>
<g font-size="6.3">
<text x="199.3" y="86.1">Chapa embellecedora</text>
<text x="205.3" y="93.3">sobre el salpicadero</text>
</g>
<g font-size="4.2">
<text x="34" y="9.6">6</text>
<text x="104" y="9.6">5</text>
<text x="174" y="9.6">4</text>
<text x="244" y="9.6">3</text>
<text x="314" y="9.6">2</text>
<text x="384" y="9.6">1</text>
<text x="6.8" y="38.7">D</text>
<text x="410.6" y="38.7">D</text>
<text x="7" y="112.9">C</text>
<text x="410.8" y="112.9">C</text>
<text x="7" y="187.1">B</text>
<text x="410.8" y="187.1">B</text>
<text x="7" y="261.4">A</text>
<text x="410.8" y="261.4">A</text>
<text x="34" y="290.4">6</text>
<text x="104" y="290.4">5</text>
<text x="174" y="290.4">4</text>
<text x="244" y="290.4">3</text>
<text x="314" y="290.4">2</text>
<text x="384" y="290.4">1</text>
</g>
<g font-size="3.9">
<text x="18.2" y="68.4">7</text>
<text x="173.7" y="72.8">15</text>
<text x="27.6" y="81.5">6</text>
<text x="349.1" y="87">12</text>
<text x="31" y="120.3">14</text>
<text x="225.2" y="124.5">15</text>
<text x="253.3" y="122.8">9</text>
<text x="374.3" y="123.7">7</text>
<text x="35" y="130.6">3</text>
<text x="46.8" y="157.8">13</text>
<text x="66.4" y="161.2">16</text>
<text x="377.3" y="157.1">10</text>
<text x="11" y="179.3">ITEM</text>
<text x="21.1" y="179.3">QTY</text>
<text x="44" y="179.3">PART NUMBER</text>
<text x="114.2" y="179.3">DESCRIPTION</text>
<text x="167.3" y="179.3">STOCK NUMBER</text>
<text x="14.2" y="184.6">1</text>
<text x="23.3" y="184.6">1</text>
<text x="29.3" y="184.6">DIN 912 - M3 x 10</text>
<text x="84.4" y="184.7">Cylinder Head Cap Screw</text>
<text x="253.5" y="181.7">8</text>
<text x="14.2" y="189.9">2</text>
<text x="23.3" y="189.9">1</text>
<text x="29.3" y="189.9">DIN 912 - M3 x 16</text>
<text x="84.4" y="190">Cylinder Head Cap Screw</text>
<text x="14.2" y="195.2">3</text>
<text x="23.3" y="195.2">1</text>
<text x="29.3" y="195.2">DIN 912 - M3 x 8</text>
<text x="84.4" y="195.3">Cylinder Head Cap Screw</text>
<text x="14.2" y="200.5">4</text>
<text x="23.3" y="200.6">2</text>
<text x="29.3" y="200.6">DIN 985 - M3</text>
<text x="84.4" y="200.5">Hex Nut</text>
<text x="261.3" y="200.4">9</text>
<text x="14.2" y="205.9">5</text>
<text x="23.3" y="205.9">2</text>
<text x="29.3" y="205.9">DIN 985 - M8</text>
<text x="84.4" y="205.9">Hex Nut</text>
<text x="14.2" y="211.2">6</text>
<text x="23.3" y="211.2">1</text>
<text x="29.3" y="211.2">FRERE-01-POM01</text>
<text x="84.4" y="211.3">Pomo freno remolque SMT</text>
<text x="167.3" y="211.2">2822</text>
<text x="14.2" y="216.5">7</text>
<text x="14.2" y="221.8">8</text>
<text x="23.3" y="216.5">1</text>
<text x="23.3" y="221.8">1</text>
<text x="29.3" y="216.5">FRERE-01-SOPSOLD01</text>
<text x="29.3" y="221.8">FRERE-01-TAPAFRO01</text>
<text x="84.4" y="216.6">Soporte freno remolque SMT</text>
<text x="84.4" y="221.9">Embellecedor freno de remolque SMT. e=1mm</text>
<text x="167.3" y="216.5">2821</text>
<text x="167.3" y="221.8">2817</text>
<text x="14.2" y="227.1">9</text>
<text x="23.3" y="227.1">4</text>
<text x="29.3" y="227.1">ISO 7380 - M5 x 16</text>
<text x="84.4" y="227.2">Hexagon Socket Button Head Screw - Product</text>
<text x="84.4" y="232.5">grade A</text>
<text x="13.2" y="237.7">10</text>
<text x="23.3" y="237.7">2</text>
<text x="29.3" y="237.7">ISO 7380 - M8 x 16</text>
<text x="84.4" y="237.8">Hexagon Socket Button Head Screw - Product</text>
<text x="84.4" y="243.2">grade A</text>
<text x="13.2" y="248.4">11</text>
<text x="23.3" y="248.4">4</text>
<text x="29.3" y="248.4">Igus W300 WFM-0810-02</text>
<text x="84.4" y="248.5">Casquillo IGUS</text>
<text x="167.3" y="248.4">2818</text>
<text x="13.2" y="253.7">12</text>
<text x="23.3" y="253.7">1</text>
<text x="29.3" y="253.8">Muelle ROS tracción Ref: 1178</text>
<text x="84.4" y="253.8">Muelle ROS tracción Ref: 1178 ht 43 Lc 18</text>
<text x="167.3" y="253.7">2808</text>
<text x="29.3" y="259.1">ht 43 Lc 18 De=14 e=1.5</text>
<text x="84.4" y="259.1">De=14 e=1.5</text>
<text x="13.2" y="264.3">13</text>
<text x="13.2" y="269.6">14</text>
<text x="23.3" y="264.3">1</text>
<text x="23.3" y="269.6">1</text>
<text x="29.3" y="264.3">P-BTC-05-APOT02</text>
<text x="29.3" y="269.7">P-BTC-05-EMP01</text>
<text x="84.4" y="264.4">Brazo potenciometro pedales 6. Chapa 6 mm</text>
<text x="84.4" y="269.7">Manivela potenciometro pedales 6. e=2mm</text>
<text x="167.3" y="264.3">2551</text>
<text x="167.3" y="269.7">2552</text>
<text x="13.2" y="275">15</text>
<text x="23.3" y="275">1</text>
<text x="29.3" y="275">Pomo Elsa Ganter</text>
<text x="84.4" y="275.1">I.622/55-M10 Rojo RAL 3000 Ref:121066</text>
<text x="167.3" y="275">2814</text>
<text x="13.2" y="280.3">16</text>
<text x="23.3" y="280.3">1</text>
<text x="29.3" y="280.3">Potenciómetro Giratorio.</text>
<text x="84.4" y="280.3">Potenciómetro Giratorio, Plástico Conductivo,</text>
<text x="167.3" y="280.3">2694</text>
<text x="29.3" y="285.7">FARNELL</text>
<text x="84.4" y="285.7">Serie 357, 5 kohm, Lineal, 1, 1 W, Panel</text>
</g>
<text font-size="3.1" x="352.4" y="275.1">FRERE-01-EQUIP01-ENS01</text>
<g font-size="2.4">
<text x="271.2" y="259.7">SCALE:</text>
<text x="350.6" y="260.8">DRAWN: Sergio Torremocha</text>
<text x="391.2" y="260.6">18/04/2016</text>
<text x="350.6" y="267">CHECKED:</text>
<text x="350.6" y="271.4">DWG NO:</text>
<text x="351.6" y="279.3">REV</text>
<text x="372" y="279.4">SIZE</text>
<text x="391" y="279.6">SHEET</text>
<text x="358.1" y="284.1">01</text>
<text x="377.9" y="283.8">A3</text>
<text x="398.3" y="283.8">1 /4</text>
</g>
</svg>
